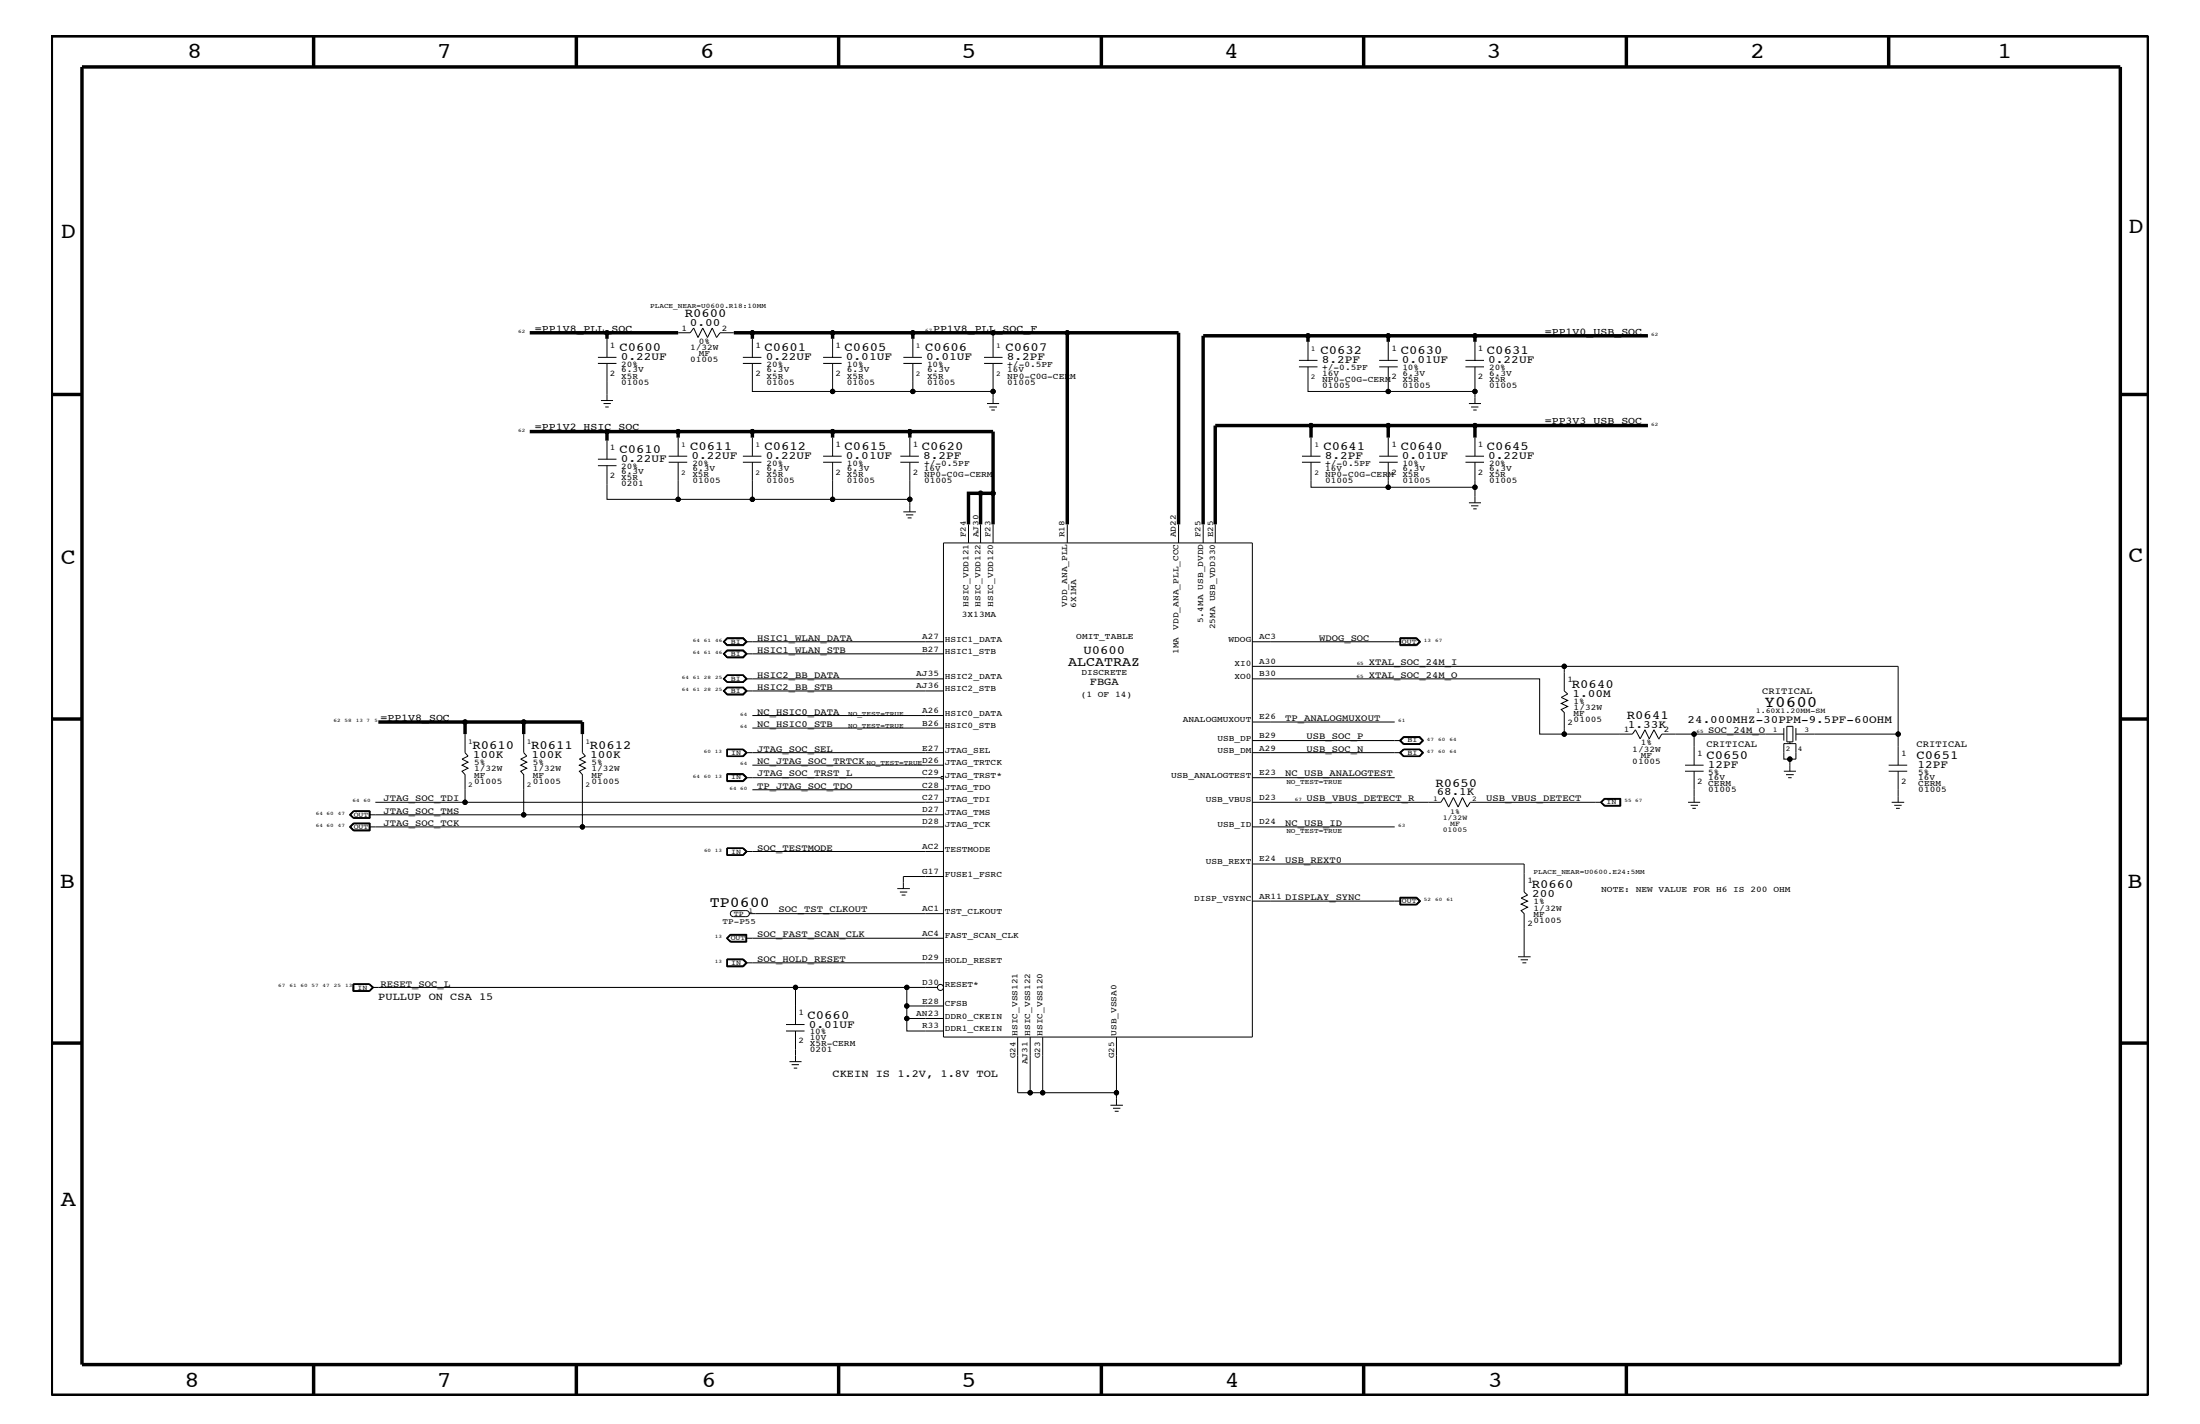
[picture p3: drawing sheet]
<svg xmlns="http://www.w3.org/2000/svg" width="432mm" height="279mm" viewBox="0 0 432 279" stroke-linecap="round" stroke-linejoin="round" font-family="sans-serif">
<g fill="none" stroke="#000" stroke-width=".2">
<path d="M117.4 70.1h3.6M117.4 71.3h3.6M117.9 78.6h2.4M118.5 79.2h1.4M118.8 79.9h.7M119.1 66.5v3.6M119.1 71.3v7.3M133.1 65.3h2.4l.7-.9 .8 1.8 .9-1.8 1 1.8 .9-1.8 .8 1.8 .7-.9h2.7M145.8 70.1h3.6M145.8 71.3h3.6M147.7 71.3v5.5h15.7v-5.5M147.7 66.5v3.6"/>
<path d="M161.6 70.1h3.6M161.6 71.3h3.6M163.4 66.5v3.6M163.4 76.8h15.8M177.3 71.3h3.6M177.3 70.1h3.6M179.2 71.3v5.5h15.7v-5.5M179.2 66.5v3.6M193.1 70.1h3.7M193.1 71.3h3.7M193.7 79.2h2.4M194.2 79.9h1.5"/>
<path d="M194.9 65.3v4.8M194.9 76.8v2.4M254.9 70.7h3.7M254.9 72h3.7M256.7 72v4.8h15.8v-4.8M256.7 67.1v3.6M270.7 72h3.6M270.7 70.7h3.6M272.5 67.1v3.6M272.5 76.8h17M287.6 72h3.7M287.6 70.7h3.7"/>
<path d="M288.3 79.2h2.4M288.7 79.9h1.5M289.5 67.1v3.6M289.5 72v7.2M117.4 90.1h3.6M117.4 91.4h3.6M119.1 86.5v3.6M131.2 90.7h3.7M131.2 89.5h3.7M133.1 90.7v7.3h-14v-6.6M133.1 85.9v3.6M145.8 89.5h3.6"/>
<path d="M145.8 90.7h3.6M147.7 90.7v7.3h-14.6M147.7 85.9v3.6M161.6 89.5h3.6M161.6 90.7h3.6M163.4 90.7v7.3h-15.7M163.4 85.9v3.6M163.4 98h15.2M176.7 90.7h3.7M176.7 89.5h3.7M178.6 85.9v3.6M178.6 90.7v9.7"/>
<path d="M194.6 80.4h.7M255.5 89.5h3.7M255.5 90.7h3.7M257.3 90.7v4.9h15.2v-4.9M257.3 85.9v3.6M270.7 90.7h3.6M270.7 89.5h3.6M272.5 85.9v3.6M272.5 95.6h17M287.6 90.7h3.7M287.6 89.5h3.7M288.3 98.7h2.4"/>
<path d="M288.7 99.2h1.5M289.2 80.4h.6M289.2 99.8h.6M289.5 85.9v3.6M289.5 90.7v8M177.3 100.4h2.5M177.8 101h1.5M178.1 101.6h.8M185.2 106.5h60.6v97h-60.6zM190.1 102.9v3.6M192.5 102.9v3.6M194.9 102.9v3.6"/>
<path d="M209.5 102.9v3.6M231.3 102.9v3.6M236.1 102.9v3.6M238.5 102.9v3.6M142 135.6l.8-.7h3.1l.7 .7-.7 .7h-3.1zM142 128.3l.8-.7h3.1l.7 .7-.7 .8h-3.1zM142.1 135.6l.7-.7h3l.7 .7-.7 .6h-3zM142.1 128.3l.7-.6h3l.7 .6-.7 .7h-3zM142.7 132.4h3.2l.8 .8-.8 .7h-3.2l-.7-.7zM142.7 134.8h3.2l.8 .8-.8 .7h-3.2l-.7-.7zM142.7 125.2h3.2l.8 .7-.8 .8h-3.2l-.7-.8zM142.7 127.5h3.2l.8 .8-.8 .8h-3.2l-.7-.8z"/>
<path d="M142.8 132.4h3.1l.7 .8-.7 .7h-3.1l-.8-.7zM142.8 125.2h3.1l.7 .7-.7 .7h-3.1l-.8-.7zM142.8 132.5h3l.7 .7-.7 .6h-3M142.8 125.2h3l.7 .7-.7 .6h-3l-.7-.6zM142.8 132.5l-.7 .7 .7 .6M142.8 132.5l-.6 .7 .6 .6M142.8 127.7l-.6 .6 .6 .6h3l.6-.6M142.8 132.5h3l.6 .7h38.8M142.8 127.7h3l.6 .6h38.8M146.4 133.2l-.6 .6h-3M146.4 135.6l-.6 .6h-3l-.6-.6 .6-.6h3l.6 .6h38.8M146.4 125.9l-.6 .6h-3"/>
<path d="M185.2 125.9h-38.8l-.6-.6h-3l-.6 .6 .6 .6M245.8 133.2h56.4v10.8h18.2l.6-.8 .9 1.8 1-1.8 .8 1.8 .9-1.8 1 1.8M245.8 130.7h61.2M245.8 125.9h29.1M274.8 125.2h3.3l.7 .7-.7 .8h-3.3zM274.8 125.2h3.2l.7 .7-.7 .6M274.8 126.5h3.2M274.9 126.5v-1.2h3.1l.6 .6-.6 .6M278 125.2l.7 .7-.7 .7h-3.2v-1.4M68.6 159.9l.7-.8h3.3v1.4h-3.3zM69.4 159.2l-.6 .7 .6 .6M69.4 159.2h3.1v1.3h-3.1"/>
<path d="M69.4 159.1l-.7 .8 .7 .6M72.5 159.9h30.3M72.6 159.1v1.4M73.7 157.4h17.6M91.3 144v3.7l.6 .7-1.2 .5 1.2 .6-1.2 .6 1.2 .6-1.2 .6 .6 .7v5.4h93.9M102.8 144v3.7l.6 .7-1.2 .5 1.2 .6-1.2 .6 1.2 .6-1.2 .6 .6 .7v7.9h82.4M114.3 144v3.7l.6 .7-1.2 .5 1.2 .6-1.2 .6 1.2 .6-1.2 .6 .6 .7v10.2h70.9M142.7 151.8h3.2l.8 .8-.8 .8h-3.2zM142.8 152h3l.6 .6M142.8 151.9h3l.7 .7-.7 .6h-3zM145.8 147.1l.6 .6M145.8 147.1l.7 .6-.7 .7"/>
<path d="M145.8 147.1h-3v1.3h3M145.9 147l.8 .7-.8 .7M145.9 147l.7 .7-.7 .7M145.9 151.8l.7 .8-.7 .7h-3.2M145.9 147h-3.2v1.4h3.2M146.4 147.7l-.6 .7M146.4 152.6l-.6 .6M146.4 152.6h38.2M146.4 147.7h38.8M147.7 150.1h37.5M147.7 155h37.5M147.7 140.4h37.5"/>
<path d="M147.7 142.9h37.5M245.8 152.6h27.9M245.8 157.4h37l.6-.9 .9 1.8 1-1.8 .9 1.8 .8-1.8 1 1.8 .6-.9h25.7M245.8 145.3h29.1M245.8 147.7h29.1M245.8 141.7h27.9M274.7 147.7l.7-.7h3.3l.7 .7-.7 .7h-3.3zM274.8 147.7l.7-.7h3.2l.6 .7-.6 .7h-3.2zM275.4 144.5h3.3l.7 .8-.7 .8h-3.3l-.7-.8zM275.5 144.5h3.2l.6 .8-.6 .7h-3.2l-.7-.7zM275.5 144.6h3.1l.6 .7-.6 .7h-3.1l-.7-.7zM275.5 147.1h3.1l.6 .6-.6 .7h-3.1"/>
<path d="M275.5 144.7h3.1l.6 .6-.6 .6h-3.1l-.6-.6zM275.5 147.1l-.7 .6 .7 .7M275.5 147.1l-.6 .6 .6 .7M307 144v-4.2l-.6-.6 1.3-.6-1.3-.6 1.3-.6-1.3-.6 1.3-.6-.7-.6v-4.9h65.6v19.4M314.1 157.4l.8-.7h3.2v1.5h-3.2zM314.3 157.4l.6 .7M314.3 157.4l.7-.6h2.9v1.2h-2.9zM314.9 156.7h3.1v1.4h-3.1M314.9 156.7l-.7 .7 .7 .7M314.9 156.7l-.6 .7M330.7 150.1h3.7M330.7 151.3h3.7"/>
<path d="M331.3 157.4h2.4M331.8 158h1.5M332.2 158.6h.6M332.5 144h-6.3l-.6 1.1M332.5 151.3v6.1M350.1 151.3h2.4M350.1 144h-17.6v6.1M350.1 145.9h2.4v3h-2.4zM350.1 142.9v2.4M350.5 152h1.6M350.7 142.5h1.2v3.1h-1.2zM351 152.6h.6"/>
<path d="M351.3 145.6v.3M351.3 148.9v2.4M352.5 144h20.1M352.5 142.9v2.4M370.7 151.3h3.6M370.7 150.1h3.6M371.3 157.4h2.4M371.8 158h1.4M372.1 158.6h.8M372.6 151.3v6.1M68.6 162.2l.7-.7h3.3v1.5h-3.3zM69.4 161.6h3.2v1.4"/>
<path d="M69.4 161.6l-.6 .6 .6 .7h3.1v-1.3M69.4 161.6l-.7 .6 .7 .8M72.5 161.6h-3.1l-.6 .6 .6 .6h3.1M72.5 162.2h41.8M143.9 178.7h2.5a.6 .6 0 0 1 .7 .6 .6 .6 0 0 1-.7 .6l-2.4-.1a.59 .59 0 0 1-.7-.5 .59 .59 0 0 1 .7-.6M145.8 166.5l.6 .6M145.8 166.5l.7 .6-.7 .6M145.8 166.5h-3v1.2h3M145.9 166.4l.8 .7-.8 .7M145.9 166.4l.7 .7-.7 .7M145.9 166.4h-3.2v1.4h3.2M146.4 167.1l-.6 .6"/>
<path d="M146.4 167.1h38.8M147 179.3h38.2M176.1 174.4h2.5M176.6 175h1.5M177 175.6h.7M185.2 172h-7.9v2.4M245.8 169.5h53.3v5.5l.7 .6-1.2 .6 1.2 .6-1.2 .6 1.2 .6-1.2 .7 .5 .6v8.4M245.8 162.2h27.9M245.8 176.8h29.1M274.8 176h3.3l.7 .8-.7 .8h-3.3zM274.9 176.2h3.1l.6 .6-.6 .6h-3.1zM278 176.1l.7 .7-.7 .7"/>
<path d="M278 176.1h-3.2v1.4h3.2M69.3 193.1h3.3l.7 .6-.7 .8h-3.3zM69.3 193.1v1.4M72.5 193.1l.7 .6-.7 .8M72.5 193.1l.7 .6-.7 .7M72.5 193.1l.6 .6M72.5 193.1h-3.1v1.3h3.1M73.1 193.7h83v7.3M73.1 193.7l-.6 .7M142.7 188.2h3.2l.8 .7-.8 .8h-3.2zM142.7 188.2h3.2l.7 .7-.7 .8M142.7 184.1l.6-.7h3.2v1.4h-3.2z"/>
<path d="M142.8 188.3h3l.6 .6M142.8 184.1l.6-.6h3v1.2h-3zM143.3 183.3h3.3v1.5h-3.3l-.7-.7zM145.8 188.2l.7 .7-.7 .7h-3v-1.4M146.4 188.9l-.6 .6h-3M146.4 188.9h38.8M146.4 184.1h38.8M156.1 193.7h27.9M178 193.7v3.7h7.2M178 197.4v4.9h7.2M178 199.8h7.2M298 187.7h2.4"/>
<path d="M298.5 188.3h1.4M298.8 188.9h.8M154.3 202.3h3.6M154.3 201h3.6M154.9 208.3h2.4M155.4 208.9h1.4M155.8 209.6h.7M156.1 202.3v6M199.7 203.5v10.9h2.5M202.2 203.5v10.9h2.5v-10.9M204.7 214.4h14.4v2.5M217.9 216.9h2.5"/>
<path d="M218.5 217.4h1.4M218.8 218h.8M219.1 203.5v10.9"/>
<circle cx="119.1" cy="65.3" r=".42"/>
<circle cx="147.7" cy="65.3" r=".42"/>
<circle cx="163.4" cy="65.3" r=".42"/>
<circle cx="163.4" cy="76.8" r=".42"/>
<circle cx="179.2" cy="76.8" r=".42"/>
<circle cx="179.2" cy="65.3" r=".42"/>
<circle cx="194.9" cy="76.8" r=".42"/>
<circle cx="194.9" cy="65.3" r=".42"/>
<circle cx="209.5" cy="65.3" r=".42"/>
<circle cx="256.7" cy="65.9" r=".42"/>
<circle cx="272.5" cy="65.9" r=".42"/>
<circle cx="272.5" cy="76.8" r=".42"/>
<circle cx="289.5" cy="65.9" r=".42"/>
<circle cx="289.5" cy="76.8" r=".42"/>
<circle cx="119.1" cy="84.7" r=".42"/>
<circle cx="133.1" cy="84.7" r=".42"/>
<circle cx="133.1" cy="98" r=".42"/>
<circle cx="147.7" cy="98" r=".42"/>
<circle cx="147.7" cy="84.7" r=".42"/>
<circle cx="163.4" cy="84.7" r=".42"/>
<circle cx="163.4" cy="98" r=".42"/>
<circle cx="178.6" cy="84.7" r=".42"/>
<circle cx="178.6" cy="98" r=".42"/>
<circle cx="192.5" cy="96.8" r=".42"/>
<circle cx="194.9" cy="96.8" r=".42"/>
<circle cx="257.3" cy="83.5" r=".42"/>
<circle cx="272.5" cy="95.6" r=".42"/>
<circle cx="272.5" cy="83.5" r=".42"/>
<circle cx="289.5" cy="95.6" r=".42"/>
<circle cx="289.5" cy="83.5" r=".42"/>
<circle cx="307" cy="130.7" r=".42"/>
<circle cx="91.3" cy="141.7" r=".42"/>
<circle cx="91.3" cy="157.4" r=".42"/>
<circle cx="102.8" cy="141.7" r=".42"/>
<circle cx="102.8" cy="159.9" r=".42"/>
<circle cx="184.9" cy="152.6" r=".25"/>
<circle cx="307" cy="144" r=".42"/>
<circle cx="332.5" cy="144" r=".42"/>
<circle cx="351.3" cy="148.9" r=".42"/>
<circle cx="372.6" cy="144" r=".42"/>
<circle cx="114.3" cy="162.2" r=".42"/>
<circle cx="156.1" cy="193.7" r=".42"/>
<circle cx="178" cy="197.4" r=".42"/>
<circle cx="178" cy="199.8" r=".42"/>
<circle cx="178" cy="193.7" r=".42"/>
<circle cx="184.6" cy="193.7" r=".59"/>
<circle cx="202.2" cy="214.4" r=".42"/>
<circle cx="204.7" cy="214.4" r=".42"/>
<circle cx="219.1" cy="214.4" r=".42"/>
</g>
<g fill="none" stroke="#000" stroke-width=".68" stroke-linecap="butt">
<path d="M10.1 7h411.6v266.8h-411.6zM16.1 13.1h400.1v254.6h-400.1zM61.6 7v6.1M113.1 7v6.1M164.6 7v6.1M216.2 7v6.1M267.6 7v6.1M319.2 7v6.1M370.7 7v6.1M10.1 77.4h6M104 65.3h15.1v1.2M119.1 65.3h14"/>
<path d="M144 65.3h19.4M147.7 65.3v1.2M179.2 65.3h-15.8v1.2M179.2 66.5v-1.2h52.1v37.6M209.5 65.3v37.6M256.7 65.9v1.2M272.5 65.9h-36.4v37M289.5 65.9h-17v1.2M323.4 65.9h-33.9v1.2M416.2 77.4h5.5M104 84.7h29.1M119.1 84.7v1.8"/>
<path d="M147.7 84.7h-14.6v1.2M163.4 84.7h-15.7v1.2M178.6 84.7h-15.2v1.2M178.6 84.7v1.2M178.6 84.7h16.3v18.2M192.5 96.8h2.4M257.3 83.5v2.4M272.5 83.5h-34v19.4M289.5 83.5h-17v2.4M323.4 83.5h-33.9v2.4M190.1 102.9v-6.1h2.4v6.1M10.1 141.1h6"/>
<path d="M74.3 141.7h40v2.3M91.3 141.7v2.3M102.8 141.7v2.3M416.2 141.1h5.5M10.1 204.7h6M416.2 204.7h5.5M61.6 267.7v6.1M113.1 267.7v6.1M164.6 267.7v6.1M216.2 268v5.8M267.6 267.7v6.1M319.2 267.7v6.1"/>
</g>
<g fill="#000">
<circle cx="119.1" cy="65.3" r=".42"/>
<circle cx="147.7" cy="65.3" r=".42"/>
<circle cx="163.4" cy="76.8" r=".42"/>
<circle cx="163.4" cy="65.3" r=".42"/>
<circle cx="179.2" cy="65.3" r=".42"/>
<circle cx="179.2" cy="76.8" r=".42"/>
<circle cx="194.9" cy="76.8" r=".42"/>
<circle cx="194.9" cy="65.3" r=".42"/>
<circle cx="209.5" cy="65.3" r=".42"/>
<circle cx="256.7" cy="65.9" r=".42"/>
<circle cx="272.5" cy="65.9" r=".42"/>
<circle cx="272.5" cy="76.8" r=".42"/>
<circle cx="289.5" cy="65.9" r=".42"/>
<circle cx="289.5" cy="76.8" r=".42"/>
<circle cx="119.1" cy="84.7" r=".42"/>
<circle cx="133.1" cy="98" r=".42"/>
<circle cx="133.1" cy="84.7" r=".42"/>
<circle cx="147.7" cy="84.7" r=".42"/>
<circle cx="147.7" cy="98" r=".42"/>
<circle cx="163.4" cy="98" r=".42"/>
<circle cx="163.4" cy="84.7" r=".42"/>
<circle cx="178.6" cy="98" r=".42"/>
<circle cx="178.6" cy="84.7" r=".42"/>
<circle cx="192.4" cy="96.8" r=".42"/>
<circle cx="194.9" cy="96.8" r=".42"/>
<circle cx="257.3" cy="83.5" r=".42"/>
<circle cx="272.5" cy="83.5" r=".42"/>
<circle cx="272.5" cy="95.6" r=".42"/>
<circle cx="289.5" cy="83.5" r=".42"/>
<circle cx="289.5" cy="95.6" r=".42"/>
<circle cx="307" cy="130.8" r=".42"/>
<circle cx="91.3" cy="141.7" r=".42"/>
<circle cx="91.3" cy="157.4" r=".42"/>
<circle cx="102.8" cy="159.9" r=".42"/>
<circle cx="102.8" cy="141.7" r=".42"/>
<circle cx="307" cy="144" r=".42"/>
<circle cx="332.5" cy="144" r=".42"/>
<circle cx="351.3" cy="149" r=".42"/>
<circle cx="372.5" cy="144" r=".42"/>
<circle cx="114.3" cy="162.2" r=".42"/>
<circle cx="156.1" cy="193.7" r=".42"/>
<circle cx="178" cy="193.7" r=".42"/>
<circle cx="178" cy="199.8" r=".42"/>
<circle cx="178" cy="197.4" r=".42"/>
<circle cx="202.2" cy="214.4" r=".42"/>
<circle cx="204.6" cy="214.4" r=".42"/>
<circle cx="219.1" cy="214.4" r=".42"/>
</g>
<g font-size="4.5">
<text x="36.7" y="11.5">8</text>
<text x="85.8" y="11.5">7</text>
<text x="137.3" y="11.5">6</text>
<text x="188.7" y="11.5">5</text>
<text x="240.3" y="11.5">4</text>
<text x="291.8" y="11.5">3</text>
<text x="343.5" y="11.5">2</text>
<text x="392" y="11.5">1</text>
<text x="11.9" y="46.8">D</text>
<text x="417.8" y="45.7">D</text>
<text x="11.9" y="110.6">C</text>
<text x="417.7" y="110.4">C</text>
<text x="11.8" y="174.3">B</text>
<text x="417.6" y="174.2">B</text>
<text x="11.9" y="236.7">A</text>
<text x="36.2" y="272.1">8</text>
<text x="85.8" y="272.1">7</text>
<text x="137.7" y="272.1">6</text>
<text x="188.7" y="272.1">5</text>
<text x="240.4" y="272.1">4</text>
<text x="292" y="272.1">3</text>
</g>
<text font-size="3.1" x="346.3" y="138.6">Y0600</text>
<text font-size="3" x="139.3" y="178">TP0600</text>
<text font-size="2.6" x="209.7" y="130.8">ALCATRAZ</text>
<g font-size="2.5">
<text x="134.4" y="62.3">R0600</text>
<text x="121.6" y="68.9">C0600</text>
<text x="150" y="68.9">C0601</text>
<text x="165.8" y="68.9">C0605</text>
<text x="181.6" y="68.9">C0606</text>
<text x="197.4" y="68.9">C0607</text>
<text x="259.2" y="69.5">C0632</text>
<text x="274.9" y="69.5">C0630</text>
<text x="291.8" y="69.5">C0631</text>
<text x="121.6" y="88.9">C0610</text>
<text x="135.5" y="88.3">C0611</text>
<text x="150" y="88.3">C0612</text>
<text x="165.8" y="88.3">C0615</text>
<text x="180.9" y="88.3">C0620</text>
<text x="259.8" y="88.3">C0641</text>
<text x="274.9" y="88.3">C0640</text>
<text x="291.8" y="88.3">C0645</text>
<text x="212.6" y="128.3">U0600</text>
<text x="308.5" y="134.9">R0640</text>
<text x="319.3" y="141.1">R0641</text>
<text x="92.7" y="147">R0610</text>
<text x="104.2" y="147">R0611</text>
<text x="115.7" y="147">R0612</text>
<text x="334.9" y="149">C0650</text>
<text x="376.2" y="149">C0651</text>
<text x="281.7" y="154.4">R0650</text>
<text x="300.6" y="174.3">R0660</text>
<text x="158.5" y="199.8">C0660</text>
</g>
<g font-size="2.2">
<text x="135.4" y="64">0.00</text>
<text x="121.8" y="70.7">0.22UF</text>
<text x="150.3" y="70.7">0.22UF</text>
<text x="166" y="70.7">0.01UF</text>
<text x="181.8" y="70.7">0.01UF</text>
<text x="197.6" y="70.7">8.2PF</text>
<text x="259.4" y="71.3">8.2PF</text>
<text x="275.2" y="71.3">0.01UF</text>
<text x="292.1" y="71.3">0.22UF</text>
<text x="121.8" y="90.7">0.22UF</text>
<text x="135.7" y="90.1">0.22UF</text>
<text x="150.3" y="90.1">0.22UF</text>
<text x="166" y="90.1">0.01UF</text>
<text x="181.2" y="90.1">8.2PF</text>
<text x="260" y="90.1">8.2PF</text>
<text x="275.2" y="90.1">0.01UF</text>
<text x="292.1" y="90.1">0.22UF</text>
<text x="308.6" y="136.7">1.00M</text>
<text x="319.5" y="142.8">1.33K</text>
<text x="331.2" y="141.8">24.000MHZ-30PPM-9.5PF-60OHM</text>
<text x="92.8" y="148.8">100K</text>
<text x="104.3" y="148.8">100K</text>
<text x="115.8" y="148.8">100K</text>
<text x="335.2" y="150.7">12PF</text>
<text x="376.3" y="150.7">12PF</text>
<text x="282" y="156.1">68.1K</text>
<text x="300.7" y="176.1">200</text>
<text x="158.8" y="201.7">0.01UF</text>
</g>
<g font-size="2.1">
<text x="213.9" y="134.4">FBGA</text>
<text x="74.3" y="196.2">PULLUP ON CSA 15</text>
<text x="163.4" y="211.4">CKEIN IS 1.2V, 1.8V TOL</text>
</g>
<g font-size="2">
<text x="105" y="65.1">=PP1V8_PLL_SOC</text>
<text x="183.1" y="65.1">PP1V8_PLL_SOC_F</text>
<text x="303.2" y="65.6">=PP1V0_USB_SOC</text>
<text x="303.2" y="83.3">=PP3V3_USB_SOC</text>
<text x="105" y="84.4">=PP1V2_HSIC_SOC</text>
<text x="74.7" y="141.4">=PP1V8_SOC</text>
</g>
<g font-size="1.9">
<text x="148.6" y="125.7">HSIC1_WLAN_DATA</text>
<text x="258.9" y="125.7">WDOG_SOC</text>
<text x="148.6" y="128">HSIC1_WLAN_STB</text>
<text x="268.6" y="130.5">XTAL_SOC_24M_I</text>
<text x="148.6" y="135.3">HSIC2_BB_STB</text>
<text x="148.6" y="133">HSIC2_BB_DATA</text>
<text x="268.6" y="133">XTAL_SOC_24M_O</text>
<text x="345.9" y="136.2">CRITICAL</text>
<text x="148.6" y="142.6">NC_HSIC0_STB</text>
<text x="148.6" y="140.2">NC_HSIC0_DATA</text>
<text x="252.2" y="141.4">TP_ANALOGMUXOUT</text>
<text x="335.3" y="143.9">SOC_24M_O</text>
<text x="148.6" y="147.5">JTAG_SOC_SEL</text>
<text x="148.6" y="149.9">NC_JTAG_SOC_TRTCK</text>
<text x="256.5" y="147.5">USB_SOC_N</text>
<text x="256.5" y="145.1">USB_SOC_P</text>
<text x="334.9" y="146.5">CRITICAL</text>
<text x="376.2" y="146.5">CRITICAL</text>
<text x="148.6" y="154.7">TP_JTAG_SOC_TDO</text>
<text x="148.6" y="152.3">JTAG_SOC_TRST_L</text>
<text x="252.2" y="152.3">NC_USB_ANALOGTEST</text>
<text x="75.3" y="159.6">JTAG_SOC_TMS</text>
<text x="75.3" y="157.2">JTAG_SOC_TDI</text>
<text x="75.3" y="162">JTAG_SOC_TCK</text>
<text x="252.2" y="162">NC_USB_ID</text>
<text x="256.5" y="157.2">USB_VBUS_DETECT_R</text>
<text x="291.7" y="157.2">USB_VBUS_DETECT</text>
<text x="148.6" y="166.9">SOC_TESTMODE</text>
<text x="252.2" y="169.3">USB_REXT0</text>
<text x="152.8" y="179">SOC_TST_CLKOUT</text>
<text x="148.6" y="183.8">SOC_FAST_SCAN_CLK</text>
<text x="148.6" y="188.7">SOC_HOLD_RESET</text>
<text x="74.7" y="193.6">RESET_SOC_L</text>
</g>
<g font-size="1.7">
<text x="133.8" y="64.9">1</text>
<text x="141.6" y="64.9">2</text>
<text x="119.7" y="68.4">1</text>
<text x="121.9" y="72">20%</text>
<text x="135.5" y="71.1">01005</text>
<text x="135.5" y="68.7">1/32W</text>
<text x="137.2" y="67.5">0%</text>
<text x="137.2" y="69.9">MF</text>
<text x="148.3" y="68.4">1</text>
<text x="150.5" y="72">20%</text>
<text x="164" y="68.4">1</text>
<text x="166.2" y="72">10%</text>
<text x="181.9" y="72">10%</text>
<text x="197.7" y="72">+/-0.5PF</text>
<text x="273.1" y="68.9">1</text>
<text x="290.1" y="68.9">1</text>
<text x="119.7" y="73.8">2</text>
<text x="121.9" y="73">6.3V</text>
<text x="121.9" y="74.3">X5R</text>
<text x="121.9" y="75.5">01005</text>
<text x="148.3" y="73.8">2</text>
<text x="150.5" y="74.3">X5R</text>
<text x="150.5" y="73">6.3V</text>
<text x="150.5" y="75.5">01005</text>
<text x="164" y="73.8">2</text>
<text x="166.2" y="74.3">X5R</text>
<text x="166.2" y="73">6.3V</text>
<text x="166.2" y="75.5">01005</text>
<text x="181.9" y="73">6.3V</text>
<text x="181.9" y="75.5">01005</text>
<text x="181.9" y="74.3">X5R</text>
<text x="197.7" y="75.5">01005</text>
<text x="197.7" y="73">16V</text>
<text x="197.7" y="74.3">NP0-C0G-CERM</text>
<text x="259.5" y="72.6">+/-0.5PF</text>
<text x="259.5" y="74.9">NP0-C0G-CERM</text>
<text x="259.5" y="73.7">16V</text>
<text x="259.5" y="76.1">01005</text>
<text x="273.1" y="74.4">2</text>
<text x="275.3" y="72.6">10%</text>
<text x="275.3" y="74.9">X5R</text>
<text x="275.3" y="76.1">01005</text>
<text x="275.3" y="73.7">6.3V</text>
<text x="290.1" y="74.4">2</text>
<text x="292.3" y="76.1">01005</text>
<text x="292.3" y="73.7">6.3V</text>
<text x="292.3" y="72.6">20%</text>
<text x="292.3" y="74.9">X5R</text>
<text x="119.7" y="88.3">1</text>
<text x="164" y="87.7">1</text>
<text x="179.2" y="87.7">1</text>
<text x="273.1" y="87.7">1</text>
<text x="290.1" y="87.7">1</text>
<text x="119.7" y="93.8">2</text>
<text x="121.9" y="95.4">0201</text>
<text x="121.9" y="93.1">6.3V</text>
<text x="121.9" y="92">20%</text>
<text x="121.9" y="94.3">X5R</text>
<text x="135.9" y="92.4">6.3V</text>
<text x="135.9" y="94.9">01005</text>
<text x="135.9" y="91.4">20%</text>
<text x="135.9" y="93.7">X5R</text>
<text x="150.5" y="91.4">20%</text>
<text x="150.5" y="93.7">X5R</text>
<text x="150.5" y="92.4">6.3V</text>
<text x="150.5" y="94.9">01005</text>
<text x="164" y="93.2">2</text>
<text x="166.2" y="91.4">10%</text>
<text x="166.2" y="93.7">X5R</text>
<text x="166.2" y="92.4">6.3V</text>
<text x="166.2" y="94.9">01005</text>
<text x="179.2" y="93.2">2</text>
<text x="181.4" y="92.4">16V</text>
<text x="181.4" y="91.4">+/-0.5PF</text>
<text x="181.4" y="93.7">NP0-C0G-CERM</text>
<text x="181.4" y="94.9">01005</text>
<text x="260.1" y="91.4">+/-0.5PF</text>
<text x="260.1" y="93.7">NP0-C0G-CERM</text>
<text x="260.1" y="92.4">16V</text>
<text x="260.1" y="94.9">01005</text>
<text x="273.1" y="93.2">2</text>
<text x="275.3" y="93.7">X5R</text>
<text x="275.3" y="91.4">10%</text>
<text x="275.3" y="94.9">01005</text>
<text x="275.3" y="92.4">6.3V</text>
<text x="290.1" y="93.2">2</text>
<text x="292.3" y="94.9">01005</text>
<text x="292.3" y="92.4">6.3V</text>
<text x="292.3" y="91.4">20%</text>
<text x="292.3" y="93.7">X5R</text>
<text x="189.6" y="105.4" transform="rotate(-90 189.6 105.4)">F24</text>
<text x="192" y="105.4" transform="rotate(-90 192 105.4)">AJ30</text>
<text x="194.4" y="105.4" transform="rotate(-90 194.4 105.4)">F23</text>
<text x="209" y="105.4" transform="rotate(-90 209 105.4)">R18</text>
<text x="230.8" y="105.4" transform="rotate(-90 230.8 105.4)">AD22</text>
<text x="235.6" y="105.4" transform="rotate(-90 235.6 105.4)">F25</text>
<text x="238.1" y="105.4" transform="rotate(-90 238.1 105.4)">E25</text>
<text x="190.1" y="119.1" transform="rotate(-90 190.1 119.1)">HSIC_VDD121</text>
<text x="192.4" y="119.1" transform="rotate(-90 192.4 119.1)">HSIC_VDD122</text>
<text x="194.9" y="119.1" transform="rotate(-90 194.9 119.1)">HSIC_VDD120</text>
<text x="209.5" y="119.1" transform="rotate(-90 209.5 119.1)">VDD_ANA_PLL</text>
<text x="211.2" y="119.2" transform="rotate(-90 211.2 119.2)">6X1MA</text>
<text x="181" y="125.4">A27</text>
<text x="185.4" y="125.9">HSIC1_DATA</text>
<text x="188.8" y="121">3X13MA</text>
<text x="211.2" y="125.3">OMIT_TABLE</text>
<text x="231.3" y="123.6" transform="rotate(-90 231.3 123.6)">VDD_ANA_PLL_CCC</text>
<text x="236.1" y="122.3" transform="rotate(-90 236.1 122.3)">5.4MA USB_DVDD</text>
<text x="238.5" y="123.5" transform="rotate(-90 238.5 123.5)">25MA USB_VDD330</text>
<text x="241.1" y="125.9">WDOG</text>
<text x="247.1" y="125.4">AC3</text>
<text x="181" y="127.9">B27</text>
<text x="185.4" y="128.3">HSIC1_STB</text>
<text x="231.3" y="128.3" transform="rotate(-90 231.3 128.3)">1MA</text>
<text x="242.3" y="130.8">XI0</text>
<text x="247.1" y="130.2">A30</text>
<text x="179.8" y="132.7">AJ35</text>
<text x="179.8" y="135.1">AJ36</text>
<text x="185.4" y="135.6">HSIC2_STB</text>
<text x="185.4" y="133.2">HSIC2_DATA</text>
<text x="212.1" y="136.8">(1 OF 14)</text>
<text x="212.3" y="132.5">DISCRETE</text>
<text x="242.3" y="133.2">XO0</text>
<text x="247.1" y="132.7">B30</text>
<text x="307.7" y="133.8">1</text>
<text x="181" y="140">A26</text>
<text x="181" y="142.4">B26</text>
<text x="185.4" y="140.4">HSIC0_DATA</text>
<text x="185.4" y="142.9">HSIC0_STB</text>
<text x="232.2" y="141.7">ANALOGMUXOUT</text>
<text x="247.1" y="141.2">E26</text>
<text x="307.7" y="142.3">2</text>
<text x="308.9" y="141.7">01005</text>
<text x="308.9" y="139.2">1/32W</text>
<text x="308.9" y="140.4">MF</text>
<text x="308.9" y="138">1%</text>
<text x="318.7" y="143.7">1</text>
<text x="326.6" y="143.7">2</text>
<text x="181" y="147.3">E27</text>
<text x="181" y="149.6">D26</text>
<text x="185.4" y="147.7">JTAG_SEL</text>
<text x="238.9" y="145.3">USB_DP</text>
<text x="238.9" y="147.7">USB_DM</text>
<text x="247.1" y="147.3">A29</text>
<text x="247.1" y="144.8">B29</text>
<text x="320.4" y="147.5">1/32W</text>
<text x="320.4" y="149.9">01005</text>
<text x="322.1" y="148.7">MF</text>
<text x="322.1" y="146.2">1%</text>
<text x="333.1" y="148.4">1</text>
<text x="373.1" y="148.4">1</text>
<text x="93" y="152.6">MF</text>
<text x="93" y="150.1">5%</text>
<text x="93" y="151.3">1/32W</text>
<text x="93" y="153.8">01005</text>
<text x="104.6" y="151.3">1/32W</text>
<text x="104.6" y="153.8">01005</text>
<text x="104.6" y="152.6">MF</text>
<text x="104.6" y="150.1">5%</text>
<text x="116.1" y="151.3">1/32W</text>
<text x="116.1" y="153.8">01005</text>
<text x="116.1" y="152.6">MF</text>
<text x="116.1" y="150.1">5%</text>
<text x="181" y="154.5">C28</text>
<text x="181" y="152.1">C29</text>
<text x="185.4" y="152.6">JTAG_TRST*</text>
<text x="185.4" y="150.1">JTAG_TRTCK</text>
<text x="185.4" y="155">JTAG_TDO</text>
<text x="229.9" y="152.6">USB_ANALOGTEST</text>
<text x="247.1" y="152.1">E23</text>
<text x="333.1" y="153.8">2</text>
<text x="335.3" y="152">5%</text>
<text x="335.3" y="153">16V</text>
<text x="335.3" y="155.5">01005</text>
<text x="335.3" y="154.3">CERM</text>
<text x="373.1" y="153.8">2</text>
<text x="376.5" y="153">16V</text>
<text x="376.5" y="152">5%</text>
<text x="376.5" y="154.3">CERM</text>
<text x="376.5" y="155.5">01005</text>
<text x="181" y="161.7">D28</text>
<text x="181" y="156.9">C27</text>
<text x="181" y="159.4">D27</text>
<text x="185.4" y="157.4">JTAG_TDI</text>
<text x="185.4" y="159.9">JTAG_TMS</text>
<text x="236.6" y="157.4">USB_VBUS</text>
<text x="247.1" y="161.7">D24</text>
<text x="247.1" y="156.9">D23</text>
<text x="181" y="166.7">AC2</text>
<text x="185.4" y="162.2">JTAG_TCK</text>
<text x="185.4" y="167.1">TESTMODE</text>
<text x="238.9" y="162.2">USB_ID</text>
<text x="181" y="171.5">G17</text>
<text x="185.4" y="172">FUSE1_FSRC</text>
<text x="236.6" y="169.5">USB_REXT</text>
<text x="247.1" y="169">E24</text>
<text x="299.8" y="173.2">1</text>
<text x="181" y="178.8">AC1</text>
<text x="185.4" y="179.3">TST_CLKOUT</text>
<text x="234.4" y="176.8">DISP_VSYNC</text>
<text x="247.1" y="176.3">AR11 DISPLAY_SYNC</text>
<text x="301" y="178.7">1/32W</text>
<text x="301" y="179.9">MF</text>
<text x="301" y="177.4">1%</text>
<text x="314.3" y="175">NOTE: NEW VALUE FOR H6 IS 200 OHM</text>
<text x="181" y="183.6">AC4</text>
<text x="185.4" y="184.1">FAST_SCAN_CLK</text>
<text x="299.8" y="181.6">2</text>
<text x="301" y="181">01005</text>
<text x="181" y="188.4">D29</text>
<text x="185.4" y="188.9">HOLD_RESET</text>
<text x="181" y="197">E28</text>
<text x="181" y="193.3">D30</text>
<text x="185.4" y="193.7">RESET*</text>
<text x="185.4" y="197.4">CFSB</text>
<text x="156.7" y="199.2">1</text>
<text x="158.9" y="202.9">10%</text>
<text x="158.9" y="204">10V</text>
<text x="179.8" y="199.3">AN23</text>
<text x="181" y="201.8">R33</text>
<text x="185.4" y="202.3">DDR1_CKEIN</text>
<text x="185.4" y="199.8">DDR0_CKEIN</text>
<text x="199.7" y="203.2" transform="rotate(-90 199.7 203.2)">HSIC_VSS121</text>
<text x="202.2" y="203.2" transform="rotate(-90 202.2 203.2)">HSIC_VSS122</text>
<text x="204.6" y="203.2" transform="rotate(-90 204.6 203.2)">HSIC_VSS120</text>
<text x="219.1" y="203.2" transform="rotate(-90 219.1 203.2)">USB_VSSA0</text>
<text x="156.7" y="204.7">2</text>
<text x="158.9" y="206.4">0201</text>
<text x="158.9" y="205.2">X5R-CERM</text>
<text x="199.3" y="207.6" transform="rotate(-90 199.3 207.6)">G24</text>
<text x="201.7" y="208.8" transform="rotate(-90 201.7 208.8)">AJ31</text>
<text x="204.1" y="207.6" transform="rotate(-90 204.1 207.6)">G23</text>
<text x="218.7" y="207.6" transform="rotate(-90 218.7 207.6)">G25</text>
</g>
<text font-size="1.6" x="141.8" y="181.3">TP-P55</text>
<g font-size="1.4">
<text x="127.6" y="60.4">PLACE_NEAR=U0600.R18:10MM</text>
<text x="179.7" y="68.4">1</text>
<text x="195.5" y="68.4">1</text>
<text x="257.3" y="68.9">1</text>
<text x="179.7" y="73.8">2</text>
<text x="195.5" y="73.8">2</text>
<text x="257.3" y="74.4">2</text>
<text x="133.7" y="87.7">1</text>
<text x="148.3" y="87.7">1</text>
<text x="258" y="87.7">1</text>
<text x="133.7" y="93.2">2</text>
<text x="148.3" y="93.2">2</text>
<text x="258" y="93.2">2</text>
<text x="143.4" y="126.3">BI</text>
<text x="143.4" y="128.7">BI</text>
<text x="275.2" y="126.3">OUT</text>
<text x="143.4" y="133.5">BI</text>
<text x="143.4" y="136">BI</text>
<text x="166.5" y="140.4">NO_TEST=TRUE</text>
<text x="166.5" y="142.9">NO_TEST=TRUE</text>
<text x="344.6" y="140">1.60X1.20MM-SM</text>
<text x="347.9" y="143.7">1</text>
<text x="354.2" y="143.7">3</text>
<text x="91.9" y="145.9">1</text>
<text x="103.4" y="145.9">1</text>
<text x="114.9" y="145.9">1</text>
<text x="143.5" y="148.1">IN</text>
<text x="276.3" y="145.7">BI</text>
<text x="276.3" y="148.1">BI</text>
<text x="350.5" y="147.3">2</text>
<text x="352.8" y="147.3">4</text>
<text x="91.9" y="154.4">2</text>
<text x="103.4" y="154.4">2</text>
<text x="114.9" y="154.4">2</text>
<text x="143.5" y="152.9">IN</text>
<text x="170.1" y="150.1">NO_TEST=TRUE</text>
<text x="252.5" y="153.8">NO_TEST=TRUE</text>
<text x="69.4" y="160.2">OUT</text>
<text x="281.3" y="157.1">1</text>
<text x="283.2" y="160.8">1/32W</text>
<text x="284.6" y="162">MF</text>
<text x="284.6" y="159.6">1%</text>
<text x="289" y="157.1">2</text>
<text x="315.3" y="157.8">IN</text>
<text x="69.4" y="162.7">OUT</text>
<text x="143.5" y="167.5">IN</text>
<text x="252.5" y="163.5">NO_TEST=TRUE</text>
<text x="283.2" y="163.3">01005</text>
<text x="301" y="171.4">PLACE_NEAR=U0600.E24:5MM</text>
<text x="144" y="179.7">TP</text>
<text x="146.9" y="179.1">1</text>
<text x="275.2" y="177.2">OUT</text>
<text x="143.4" y="184.4">OUT</text>
<text x="143.5" y="189.3">IN</text>
<text x="70.2" y="194.2">IN</text>
</g>
<g font-size="1">
<text x="101.7" y="65.3">62</text>
<text x="181.6" y="65.1">67</text>
<text x="324.1" y="65.9">62</text>
<text x="324.1" y="83.5">62</text>
<text x="101.7" y="84.7">62</text>
<text x="136" y="125.9">64</text>
<text x="138.2" y="125.9">61</text>
<text x="140.4" y="125.9">46</text>
<text x="279.5" y="125.9">13</text>
<text x="281.7" y="125.9">67</text>
<text x="136" y="128.3">64</text>
<text x="138.2" y="128.3">61</text>
<text x="140.4" y="128.3">46</text>
<text x="266.3" y="130.5">65</text>
<text x="133.9" y="133.2">64 61</text>
<text x="133.9" y="135.6">64 61</text>
<text x="138.2" y="135.6">28</text>
<text x="138.2" y="133.2">28</text>
<text x="140.4" y="135.6">25</text>
<text x="140.4" y="133.2">25</text>
<text x="266.3" y="133">65</text>
<text x="65.4" y="141.7">62</text>
<text x="67.6" y="141.7">58</text>
<text x="69.8" y="141.7">13 7</text>
<text x="73.5" y="141.7">5</text>
<text x="145.3" y="142.9">64</text>
<text x="145.3" y="140.4">64</text>
<text x="274.4" y="141.7">61</text>
<text x="333" y="143.9">65</text>
<text x="138.2" y="147.7">60 13</text>
<text x="280.1" y="145.3">47</text>
<text x="280.1" y="147.7">47</text>
<text x="282.3" y="145.3">60</text>
<text x="282.3" y="147.7">60</text>
<text x="284.5" y="145.3">64</text>
<text x="284.5" y="147.7">64</text>
<text x="136" y="152.6">64</text>
<text x="138.2" y="152.6">60 13</text>
<text x="143.2" y="155">64 60</text>
<text x="145.3" y="150.1">64</text>
<text x="62" y="159.9">64 60</text>
<text x="66.3" y="159.9">47</text>
<text x="69.2" y="157.4">64</text>
<text x="71.4" y="157.4">60</text>
<text x="254.2" y="157.2">67</text>
<text x="318.9" y="157.4">55 67</text>
<text x="62" y="162.2">64 60</text>
<text x="66.3" y="162.2">47</text>
<text x="138.2" y="167.1">60 13</text>
<text x="274.4" y="162.2">63</text>
<text x="279.5" y="176.8">52</text>
<text x="281.7" y="176.8">60</text>
<text x="283.9" y="176.8">61</text>
<text x="140.3" y="184.1">13</text>
<text x="140.3" y="188.9">13</text>
<text x="54.6" y="193.7">67</text>
<text x="56.8" y="193.7">61</text>
<text x="59" y="193.7">60 57</text>
<text x="63.3" y="193.7">47</text>
<text x="65.5" y="193.7">25</text>
<text x="67.7" y="193.7">13</text>
</g>
</svg>
